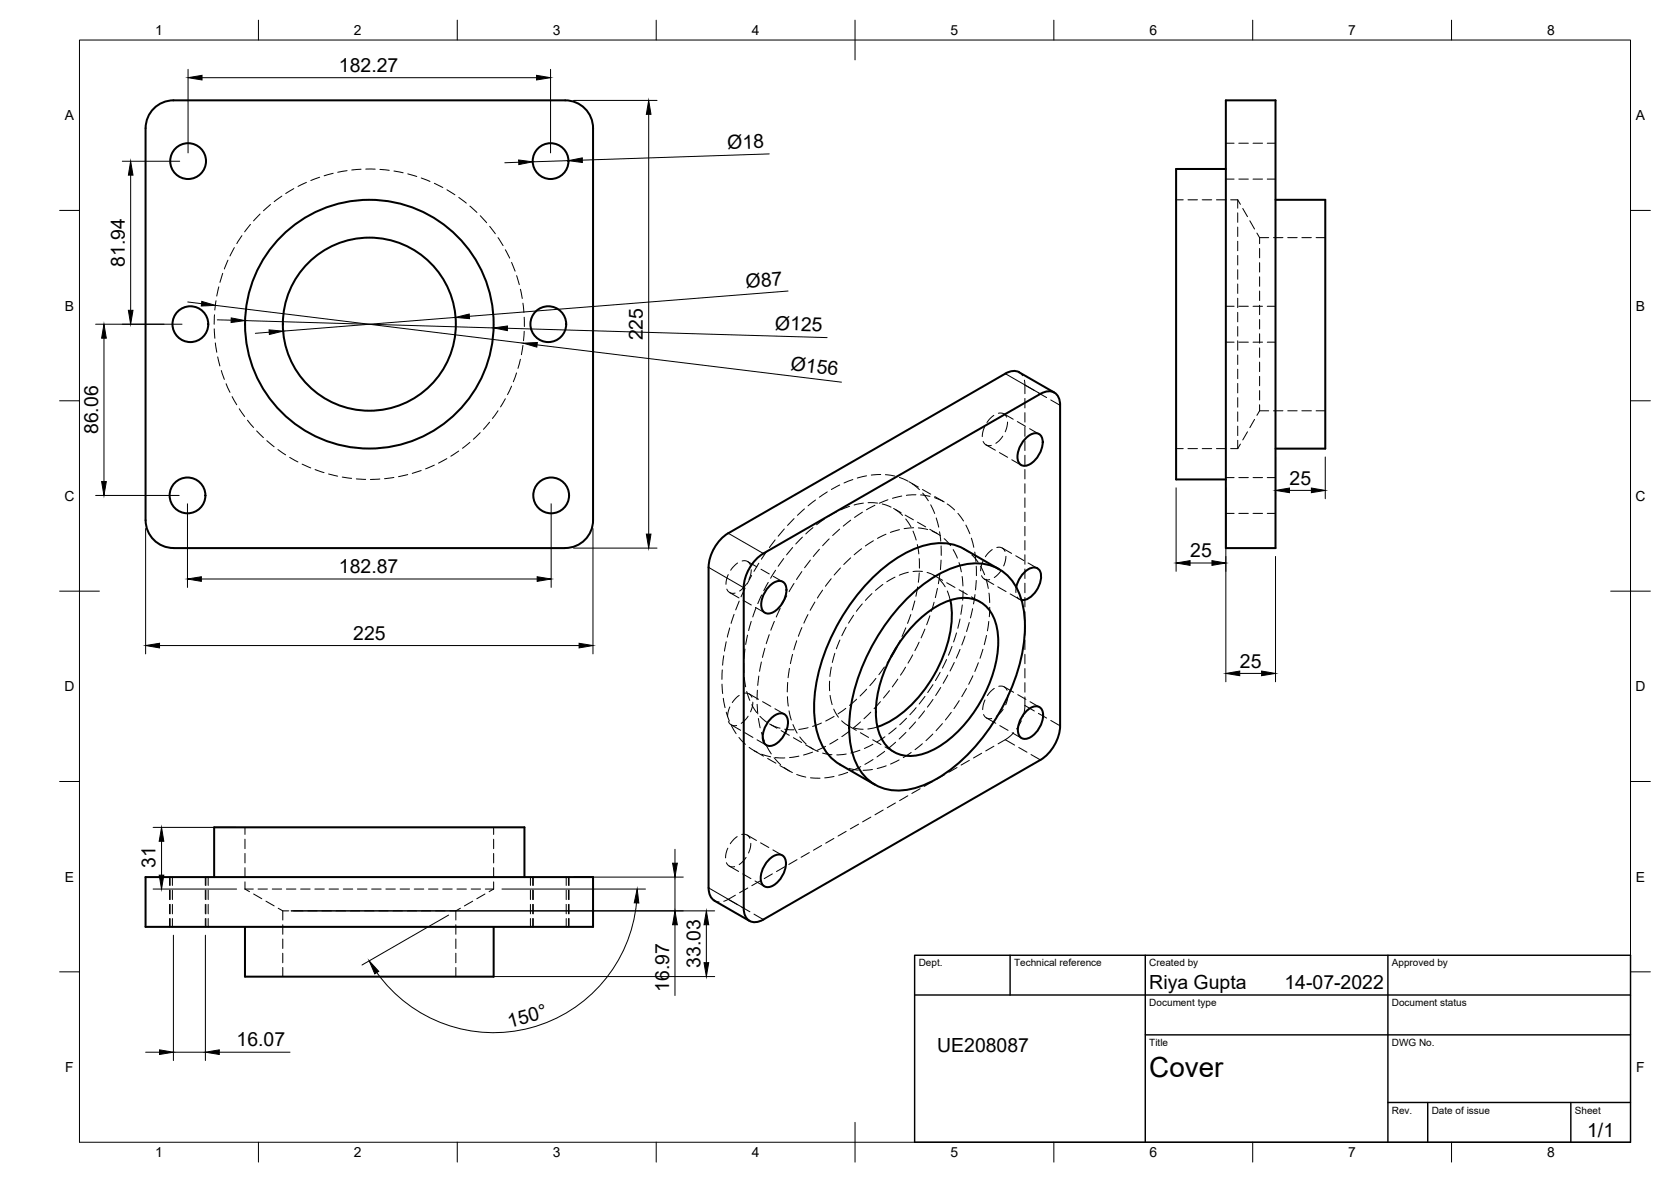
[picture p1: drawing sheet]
<svg xmlns="http://www.w3.org/2000/svg" width="420mm" height="297mm" viewBox="0 0 420 297" stroke-linecap="round" stroke-linejoin="round" font-family="sans-serif">
<!-- layer: Hidden -->
<g fill="none" stroke="#000" stroke-width=".25">
<path d="M308.2 36h2.1M311.5 36h2.4M315.1 36h2.4M318.6 36h2.1M60.8 59.2l-1.3 2M63 56.4l-1.5 1.9M65.4 53.8l-1.6 1.7M68 51.4l-1.7 1.6M70.9 49.3l-2 1.4M73.9 47.4l-2.1 1.2M77 45.8l-2.1 1M80.4 44.5l-2.3 .9"/>
<path d="M83.8 43.5l-2.3 .7M87.3 42.9l-2.4 .4M90.8 42.5l-2.4 .2M92 42.5h2.3M95.5 42.6l2.4 .2M99.1 43l2.3 .4M102.5 43.7l2.3 .7M105.9 44.7l2.2 .9M109.2 46.1l2.1 1M112.4 47.7l2 1.2M115.4 49.6l1.8 1.4M118.2 51.8l1.7 1.6"/>
<path d="M120.8 54.2l1.6 1.8M123.1 56.9l1.4 1.8M125.2 59.7l1.3 2M295.7 50.2h1.8M298.7 50.2h2.4M302.3 50.2h2.4M305.9 50.2h2.3M308.2 45h2.1M309.4 50.2h1.8M311.2 57.1v2.3M311.2 53.5v2.4M311.2 50.2v2.1"/>
<path d="M311.2 50.2l.7 1.2M311.5 45h2.4M312.5 52.4l1.2 2M314.3 55.5l1.1 2.1M315.1 45h2.4M316 58.6l.7 1.1M316.7 59.7v1.5M316.7 59.7h2.3M318.6 45h2.1M320.2 59.7h2.4M323.8 59.7h2.4M327.3 59.7h2.4"/>
<path d="M330.9 59.7h2.3M53.9 79.1l-.1 2.4M54.3 75.6l-.3 2.3M55 72.1l-.5 2.3M56 68.7l-.7 2.3M57.3 65.4l-.9 2.2M58.9 62.2l-1.1 2.1M127.1 62.8l1 2.1M128.6 65.9l.9 2.2M129.9 69.3l.7 2.2M130.9 72.7l.4 2.3M131.5 76.2l.2 2.3"/>
<path d="M131.8 79.7v2.4M308.2 77h2.1M311.2 78.5v2.4M311.2 74.9v2.4M311.2 71.4v2.3M311.2 67.8v2.4M311.2 64.2v2.4M311.2 60.6v2.4M311.5 77h2.4M315.1 77h2.4M316.7 76.7v2.4M316.7 73.1v2.4"/>
<path d="M316.7 69.6v2.4M316.7 66v2.4M316.7 62.4v2.4M318.6 77h2.1M53.9 82.6l.1 2.4M54.1 86.2l.4 2.3M54.7 89.7l.6 2.3M55.6 93.1l.8 2.2M56.9 96.4l.9 2.2M58.4 99.7l1.1 2M128.6 97l-1 2.2M129.9 93.7l-.8 2.2"/>
<path d="M130.9 90.3l-.7 2.3M131.5 86.8l-.4 2.3M131.8 83.3l-.2 2.3M256.3 93.6l.8 .8M257.6 95.5l.1 3.4M308.2 86h2.1M311.2 99.9v2.4M311.2 96.4v2.3M311.2 92.8v2.4M311.2 89.2v2.4M311.2 85.6v2.4M311.2 82.1v2.4"/>
<path d="M311.5 86h2.4M315.1 86h2.4M316.7 98.2v2.3M316.7 94.6v2.4M316.7 91v2.4M316.7 87.4v2.4M316.7 83.9v2.3M316.7 80.3v2.4M318.6 86h2.1M60.2 102.7l1.3 2M62.2 105.6l1.6 1.8M64.5 108.3l1.7 1.7"/>
<path d="M67.1 110.8l1.8 1.5M69.9 113l1.9 1.3M72.8 114.9l2.1 1.2M76 116.6l2.1 1M79.2 118l2.3 .8M82.6 119.1l2.3 .6M86.1 119.9l2.3 .3M99 120l-2.3 .3M102.5 119.3l-2.3 .5M105.9 118.2l-2.2 .8M109.2 116.9l-2.2 .9M112.4 115.3l-2.1 1.1"/>
<path d="M115.3 113.4l-1.9 1.2M118.2 111.2l-1.9 1.5M120.7 108.7l-1.7 1.7M123.1 106.1l-1.5 1.8M125.2 103.2l-1.4 2M127.1 100.2l-1.2 2.1M217.9 119.6l-2.3 .5M221.4 119.2l-2.3 .2M222.6 119.3l2.4 .3M226.1 120l2.2 .9M247.2 110.9a1.65 1.65 0 0 0 2.1 1M247.6 107.3l-.5 1.4-.1 1"/>
<path d="M247.9 111.8l2.4 1.3M249.9 104.4l-1.7 1.8M251 103.9a1.66 1.66 0 0 1 2.1 .9M251.3 113.7l2.1 1.2M252.1 109.6l-.9 1.2-.8 .6M252.4 104l2.4 1.4M253.3 106.1l-.5 2.4M254.4 115.5l2.4 1.4M255.8 105.9l2.1 1.2M257.7 100.1v2.4M257.7 103.7v2.4M257.7 107.3v2.4"/>
<path d="M257.7 110.8v2.4M257.7 114.4v2.4M257.7 118v2.4M258.9 107.7l2.3 1.4M295.7 112.7h1.8M298.7 112.7h2.4M302.3 112.7h2.4M305.9 112.7h2.3M309.4 112.7h1.8M311.2 110.6v2.1M311.2 107.1v2.4M311.2 103.5v2.4"/>
<path d="M311.9 111.6l-.7 1.1M313.7 108.5l-1.2 2.1M315.4 105.4l-1.1 2.1M316.7 101.7v1.5M316.7 103.2h2.3M316.7 103.2l-.7 1.2M320.2 103.2h2.4M323.8 103.2h2.4M327.3 103.2h2.4M330.9 103.2h2.3M89.6 120.3l2.3 .2M95.5 120.4l-2.4 .1"/>
<path d="M192.8 138.6l-1.3 1.9M194.9 135.7l-1.4 1.9M197.2 132.9l-1.5 1.9M199.3 137.6l-1.5 1.8M199.7 130.3l-1.7 1.7M201.8 135l-1.7 1.7M202.3 127.9l-1.8 1.6M204.4 132.6l-1.8 1.6M205.1 125.7l-1.9 1.4M206 138l-1.5 1.9M207.3 130.5l-2 1.4M208 123.6l-2 1.4"/>
<path d="M208.5 135.4l-1.7 1.7M210.3 128.6l-2 1.2M211.1 133l-1.7 1.6M211.1 121.9l-2.1 1.1M213.6 127.2l-2.2 .9M213.9 130.7l-1.9 1.5M214.4 120.5l-2.2 .9M216.6 137.9l-1.8 1.5M216.9 128.7l-2 1.3M217.1 126.4l-2.3 .5M218.3 126.3l2.3 .1M219.6 135.9l-2 1.3"/>
<path d="M220 127l-2.1 1.1M221.8 126.6l2.2 .9M222.8 134.2l-2.2 1.1M223.3 125.6l-2.2 .9M224.7 127.8l1.9 1M225.1 128l1.8 1.5M226.2 133.1l-2.3 .7M226.7 124.7l-2.3 .5M227.6 129.4l2.1 1.2M227.7 130.4l1.3 2M228.6 121.1l2.3 1.3M229.3 121.5l1.9 1.5"/>
<path d="M229.6 133.5l.8 2.2M229.7 132.6l-2.4 .2M230.3 124.3l-2.4 .2M230.7 136.8l.3 2.4M230.7 131.2l2 1.2M230.9 132.7l2.4 .4M231.5 124.4l2.3 .3M231.9 123l2.1 1.2M232 123.9l1.4 1.9M233.8 133l1.8 1.1M234 126.9l1 2.1M234.4 133.5l2.1 1.1"/>
<path d="M235 125.1l2.2 .9M235 124.8l2.4 1.3M235.4 130.2l.6 2.3M236.2 133.6l.3 2.4M236.6 137.2l.1 2.4M237.4 135.4l1.6 1.7M238.2 126.6l1.8 1.6M239.7 138.1l1 2.2M240.9 129l1.4 1.9M242.4 138l1.1 .7M242.9 132l1 2.1M244.2 135.2l.7 2.3"/>
<path d="M244.4 139.5l1.5 1.8M245.1 138.7l.3 2.4M249.5 138.1l-1.7 1.8M250.6 137.6a1.62 1.62 0 0 1 2.1 1M252 137.7l2.4 1.4M252.9 139.8l-.1 1.1-.5 1.3M255.4 139.7l2.1 1.2M257.7 121.6v2.3M257.7 125.1v2.4M257.7 128.7v2.4M257.7 132.3v2.3M257.7 135.9v2.3"/>
<path d="M257.7 139.4v2.4M308.2 129h2.1M308.2 120h2.1M311.5 129h2.4M311.5 120h2.4M315.1 129h2.4M315.1 120h2.4M318.6 129h2.1M318.6 120h2.1M182.8 148a1.66 1.66 0 0 0 2 1M183.1 144.4l-.5 1.4-.1 1M183.5 157.8l-.6 2.3"/>
<path d="M183.5 148.9l2.3 1.4M184.6 154.4l-.8 2.3M185.5 141.5l-1.8 1.8M185.9 151.1l-.9 2.2M186.6 141a1.59 1.59 0 0 1 2.1 1M186.9 150.9l2 1.1M187.3 147.8l-1 2.2M187.7 146.7l-1.7 1.8M188 159.6l-.5 2.4M188 141.1l2.3 1.4M188.9 156.2l-.7 2.3M188.9 143.2l-.1 1-.5 1.4"/>
<path d="M189 144.6l-1.1 2.1M189.9 152.6l2.4 1.4M190.1 152.8l-.8 2.2M190.8 141.5l-1.2 2.1M191.3 143.1l2.1 1.1M191.5 149.5l-1 2.2M193.2 146.4l-1.2 2M193.4 159.5l-.7 2.3M194.4 144.8l2.4 1.4M194.7 156.2l-.9 2.2M195 143.3l-1.2 2M196.2 152.9l-1 2.2"/>
<path d="M197.1 140.4l-1.4 1.9M197.8 149.7l-1.1 2.1M199.6 146.6l-1.2 2.1M201.6 143.6l-1.3 2M201.6 157.7l-.9 2.2M203.2 154.4l-1.1 2.2M203.8 140.8l-1.5 1.9M204.9 151.3l-1.2 2.1M206.8 148.3l-1.3 2M209 145.4l-1.5 1.9M211.3 142.7l-1.6 1.8M212.7 157.6l-1 2.2"/>
<path d="M213.9 140.2l-1.7 1.7M214.6 154.6l-1.3 2M216.8 151.8l-1.5 1.8M219.2 149.2l-1.6 1.7M222 146.9l-1.9 1.5M225 145l-2 1.2M227.8 157.8l-1 2.1M228.4 143.8l-2.3 .8M229 154.4l-.8 2.3M230 151l-.6 2.3M230.7 147.5l-.4 2.3M231.1 140.4l.1 2.4"/>
<path d="M231.1 144l-.2 2.3M231.9 143.6h-2.3M232.6 158.1l-1 2.2M233.1 143.9l2.1 1M233.8 154.8l-.8 2.2M234.8 144.6l2.2 1.2M234.9 151.3l-.7 2.3M235.7 147.9l-.5 2.3M236.2 145.6l1.5 1.9M236.3 144.3l-.4 2.4M236.6 140.8l-.1 2.4M238 146.4l2.1 1.2"/>
<path d="M238.2 148.5l.7 2.3M240.5 159.1l-.7 2.2M241.1 141.4l.6 2.3M241.2 148.2l2 1.2M241.4 155.6l-.6 2.3M241.9 144.9l.2 2.4M242 152l-.4 2.4M242.1 148.4v2.4M242.7 159.9l-.9 2.2M243.7 156.4l-.7 2.3M244.2 150l2.3 1.3M244.6 153l-.6 2.3"/>
<path d="M245.2 149.4l-.4 2.4M245.5 142.3v2.4M245.5 145.9l-.2 2.3M246.5 142.3l1.1 2.1M246.8 144.7a1.6 1.6 0 0 0 2.1 1M247.2 141l-.5 1.4-.1 1.1M247.5 145.5l2.4 1.4M247.9 145.5l.6 2.4M248.1 159.7l-.6 2.3M248.6 156.2l-.3 2.3M248.7 149l.2 2.4M248.9 152.6l-.1 2.4"/>
<path d="M250.9 147.5l2.1 1.2M251.8 143.3l-1.8 1.8M254 149.3l2.3 1.3M255.5 147.6l-.1 1.3M255.8 150l.4 .5 .6 .3M257.7 143v2.4M257.7 146.6v2.4M257.7 150.1v2.4M257.7 153.7v2.4M257.7 157.3v2.4M258.5 141.5l2.3 1.3M181.5 171.9l.2 2.4"/>
<path d="M181.6 168.3l-.1 2.4M181.9 175.5l.4 2.3M182 164.8l-.3 2.4M182.6 161.3l-.4 2.3M182.6 179l.8 2.2M183.5 177.7l-.5 1.4-.1 1M185.9 174.8l-1.8 1.8M187 174.2a1.65 1.65 0 0 1 2.1 1M187 166.7v2.4M187.1 170.3l.4 2.3M187.3 163.1l-.2 2.4M187.7 173.8l.8 2.2"/>
<path d="M188.1 180l-1.7 1.8M188.4 174.4l2.3 1.3M189 177.1l1.3 2M189.3 176.5l-.1 1-.5 1.4M190.4 177l.1 2.4M190.4 173.4v2.4M190.8 169.9l-.3 2.4M191.4 166.4l-.4 2.3M191.7 176.3l2.1 1.2M192.3 162.9l-.6 2.3M194.8 178.1l2.4 1.4M198 175.1l.2 2.3"/>
<path d="M198.1 171.5l-.1 2.4M198.4 178.6l.6 2.3M198.5 168l-.3 2.3M199.3 164.5l-.6 2.3M200.3 161l-.7 2.3M208.6 171.2v2.4M208.7 174.8l.5 2.3M209 167.6l-.3 2.4M209.6 178.2l1.2 2M209.9 164.2l-.6 2.3M211.2 160.9l-.9 2.2M212.7 178l-2 1.4"/>
<path d="M215.4 175.7l-1.8 1.6M217.9 173.2l-1.6 1.7M218.9 179l-1.7 1.6M220.2 170.5l-1.5 1.8M221.4 176.3l-1.6 1.8M222.4 167.6l-1.4 2M223.6 173.6l-1.5 1.8M224.1 165l-1 1.6M225.7 170.7l-1.3 1.9M226.3 161l-.9 1.7M227.7 167.7l-1.3 2M229.5 164.6l-1.2 2.1"/>
<path d="M230.4 177.8l-1.6 1.8M231.1 161.4l-1.1 2.1M232.5 178.7l-1.5 1.8M232.6 175l-1.5 1.9M234.6 175.8l-1.4 1.9M234.6 172l-1.3 2M236.4 169l-1.2 2M236.5 172.8l-1.2 2M238 165.7l-1 2.2M238.3 169.7l-1.1 2M239.2 179l-1.5 1.9M239.4 162.4l-.9 2.3"/>
<path d="M239.9 166.5l-1 2.1M241.2 176.1l-1.3 2M241.4 163.2l-.9 2.2M243 173l-1.2 2.1M244.6 169.8l-1 2.2M246 166.5l-.9 2.2M247.2 163.2l-.8 2.2M247.3 179.6a1.65 1.65 0 0 0 2.1 1M247.7 175.9l-.5 1.4-.1 1M250 173l-1.7 1.8M251.1 172.5a1.66 1.66 0 0 1 2.1 1M252.2 178.2l-.9 1.2-.8 .6"/>
<path d="M252.5 172.6l2.4 1.4M253.4 174.7l-.5 2.4M255.9 174.6l2.1 1.2M257.7 175.1v2.8l-.5 2.1M257.7 160.9v2.3M257.7 164.4v2.4M257.7 168v2.4M257.7 171.6v2.4M259 176.3l2.3 1.4M183.2 181.3a1.66 1.66 0 0 0 2 1M183.9 182.2l2.3 1.3M183.9 182.3l1.2 2.1"/>
<path d="M185.8 185.3l1.6 1.8M187.3 184.1l2 1.2M188.4 187.8l2 1.2M189.6 188.7l2.4 1.3M190.4 185.9l2.3 1.4M190.7 180.6l.4 2.3M191.1 180l1.8 1.6M191.5 184.1l.7 2.2M191.5 189.5l2.3 .7M192.7 187.4l1.2 2.1M193 190.6l2.1 1.2M193.5 181.9l1.9 1.1"/>
<path d="M193.9 182.1l2.2 .9M194.6 190.4l1.7 1.8M194.9 190.4l2.4 .1M196.1 192.4l2.4 1.3M196.4 183.6l2.1 1.2M197.2 192.9l2 1.2M197.3 183.2l2.4 .2M199.4 182.1l1 2.1M199.5 185.4l2.1 1.2M200.3 194.6l2.3 .7M200.9 190l-2.4 .4M201.1 185.2l1.6 1.8"/>
<path d="M202.6 187.2l1.9 1.1M203.2 182.9l-2.3 .4M203.6 187.7l2.1 1.2M203.8 195.5l2.4 .1M204.3 189l-2.3 .7M206.5 181.7l-2.2 .8M206.8 189.3l2.4 .4M207.6 187.6l-2.2 1M209.7 180l-2.1 1.2M209.7 195.1l-2.3 .4M210.7 185.8l-2.1 1.2M211.2 192.1l1.2 .6"/>
<path d="M211.6 181.1l2 1.4M212.8 189.5l-2.4 .2M213.1 182.3l2.2 1.2M213.1 194.1l-2.2 .7M213.5 193.1l2.3 .4M213.6 183.7l-1.9 1.4M214.7 182.9l2.3 .4M216.2 188.5l-2.3 .7M216.3 184.1l2.1 1.2M216.4 181.4l-1.9 1.6M216.4 192.6l-2.1 1.1M219.4 193.4l-2.4 .2"/>
<path d="M219.4 185.9l2.1 1.2M219.5 187l-2.2 1.1M219.5 190.9l-2 1.2M220.6 182.7l-2.4 .5M222.4 188.8l-1.9 1.4M222.5 185.2l-2 1.2M222.5 187.7l2.3 1.3M222.8 192.5l-2.2 .6M225.2 186.5l-1.8 1.6M225.3 182.9l-1.8 1.5M226.1 191l-2.2 1M227.8 184.1l-1.7 1.6"/>
<path d="M227.9 180.5l-1.7 1.6M228.3 200l-2.1 1.2M229.1 189.1l-2 1.3M230.2 181.4l-1.6 1.8M231.4 198.2l-2.1 1.2M231.9 186.9l-1.8 1.5M234.4 196.4l-2 1.2M234.5 184.5l-1.7 1.6M237 181.8l-1.6 1.8M237.5 194.7l-2 1.1M240.6 192.9l-2 1.2M243.7 191.1l-2 1.2"/>
<path d="M246.8 189.3l-2 1.2M248 180.4l2.4 1.4M249.9 187.5l-2 1.2M251.4 182.4l2.1 1.1M254.5 184.2l2.4 1.3M254.9 184.1l-1.6 1.5-2.3 1.3M256.8 181.1l-1.2 2.1M61.6 207.9v1.8M61.6 210.9v2.4M61.6 214.5v2.4M61.6 218v2.4M124.1 207.9v1.8"/>
<path d="M124.1 210.9v2.4M124.1 214.5v2.4M124.1 218v2.4M182.6 216.8a1.66 1.66 0 0 0 2.1 1M183 213.2l-.5 1.3-.1 1.1M183.4 217.6l2.3 1.4M185.4 210.2l-1.8 1.8M186.5 209.7a1.62 1.62 0 0 1 2.1 1M186.8 219.6l2 1.2M187.6 215.5l-1.7 1.8M187.9 209.9l2.3 1.3M188.8 211.9l-.1 1.1-.5 1.4"/>
<path d="M191.2 211.8l2.1 1.2M194.2 219.6l-2 1.2M194.3 213.6l2.4 1.3M197.3 217.8l-2.1 1.2M200.4 216l-2.1 1.2M203.5 214.3l-2.1 1.1M206.6 212.5l-2.1 1.2M209.7 210.7l-2.1 1.2M212.8 208.9l-2.1 1.2M215.9 207.1l-2.1 1.2M219 205.3l-2.1 1.2M222.1 203.6l-2.1 1.2"/>
<path d="M225.1 201.8l-2 1.2M42.6 220.4v2.1M42.6 223.7v2.4M42.6 227.3v2.3M42.6 230.8v2.1M42.8 220.4v2.1M42.8 223.7v2.4M42.8 227.3v2.3M42.8 230.8v2.1M43.3 220.4v2.1M43.3 223.7v2.4M43.3 227.3v2.3"/>
<path d="M43.3 230.8v2.1M51.6 220.4v2.1M51.6 223.7v2.4M51.6 227.3v2.3M51.6 230.8v2.1M51.8 220.4v2.1M51.8 223.7v2.4M51.8 227.3v2.3M51.8 230.8v2.1M52.3 220.4v2.1M52.3 223.7v2.4M52.3 227.3v2.3"/>
<path d="M52.3 230.8v2.1M61.6 223.4h2.1M61.6 223.4l1.1 .7M61.6 221.6v1.8M63.8 224.7l2 1.2M64.9 223.4h2.3M66.9 226.5l2 1.2M68.5 223.4h2.3M70 228.2l1.1 .7M71.1 228.9h1.5M71.1 228.9v2.3M71.1 232.4v2.4"/>
<path d="M71.1 236v2.4M71.1 239.6v2.3M72 223.4h2.4M73.8 228.9h2.4M75.6 223.4h2.4M77.4 228.9h2.4M79.2 223.4h2.4M80.9 228.9h2.4M82.7 223.4h2.4M84.5 228.9h2.4M86.3 223.4h2.4M88.1 228.9h2.4"/>
<path d="M89.9 223.4h2.4M91.7 228.9h2.3M93.5 223.4h2.3M95.2 228.9h2.4M97 223.4h2.4M98.8 228.9h2.4M100.6 223.4h2.4M102.4 228.9h2.4M104.2 223.4h2.4M106 228.9h2.3M107.7 223.4h2.4M109.5 228.9h2.4"/>
<path d="M111.3 223.4h2.4M113.1 228.9h1.5M114.6 228.9v2.3M114.6 232.4v2.4M114.6 236v2.4M114.6 239.6v2.3M114.9 223.4h2.4M115.8 228.2l-1.2 .7M118.5 223.4h2.3M118.9 226.5l-2.1 1.2M121.9 224.7l-2 1.2M122 223.4h2.1"/>
<path d="M124.1 223.4l-1.1 .7M124.1 221.6v1.8M133.4 220.4v2.1M133.4 223.7v2.4M133.4 227.3v2.3M133.4 230.8v2.1M133.9 220.4v2.1M133.9 223.7v2.4M133.9 227.3v2.3M133.9 230.8v2.1M134.1 220.4v2.1M134.1 223.7v2.4"/>
<path d="M134.1 227.3v2.3M134.1 230.8v2.1M142.4 220.4v2.1M142.4 223.7v2.4M142.4 227.3v2.3M142.4 230.8v2.1M142.9 220.4v2.1M142.9 223.7v2.4M142.9 227.3v2.3M142.9 230.8v2.1M143.1 220.4v2.1M143.1 223.7v2.4"/>
<path d="M143.1 227.3v2.3M143.1 230.8v2.1M179.6 226.3l1.2 .4M184.9 225l-2.9 1.5M188 223.2l-2.1 1.2M189.8 221.4l2.4 1.3M191.1 221.4l-2.1 1.2M71.1 243.1v2.3M114.6 243.1v2.3"/>
</g>
<!-- layer: Visible -->
<g fill="none" stroke="#000" stroke-width=".51">
<path d="M36.6 32.2v98.5M36.6 32.2a7 7 0 0 1 7-7h98.5a7 7 0 0 1 7 7M149.1 32.2v98.5a7 7 0 0 1-7 7h-98.5a7 7 0 0 1-7-7M308.2 25.2h12.5v112.5h-12.5zM308.2 42.5h-12.5v78h12.5M320.7 50.2h12.5v62.5h-12.5M265.1 98.6l-8.8-5.1a3.5 3.5 0 0 0-3.5 .4l-69.7 40.1a10.9 10.9 0 0 0-4.9 8.6v80.5M257.8 110.3a3 3 0 0 1 3.5-1.2 3.1 3.1 0 0 1 .6 3.6 6 6 0 0 1-4.1 4.4 1.89 1.89 0 0 1-2-2.3 7.1 7.1 0 0 1 2-4.5zM266.6 101.9v80.5M266.6 101.9a2.98 2.98 0 0 0-3.3-3.5l-1.7 .6-69.7 40.1M191.9 139.1a10.9 10.9 0 0 0-4.9 8.6v80.5M193.3 147.4a3 3 0 0 1 3.5-1.2 3.1 3.1 0 0 1 .7 3.6 6 6 0 0 1-4.2 4.4 1.89 1.89 0 0 1-1.9-2.3 7.1 7.1 0 0 1 1.9-4.5z"/>
<path d="M227.4 151.1a30.7 30.7 0 0 1 15.5-9.3 11.5 11.5 0 0 1 13.6 7.8 29.8 29.8 0 0 1-.4 18.2 50.4 50.4 0 0 1-18.8 26.8 19.3 19.3 0 0 1-13.9 3.9 11.8 11.8 0 0 1-9.2-9.6 36.1 36.1 0 0 1 3.2-22.8 52.8 52.8 0 0 1 10-15zM230.2 156.5a19.7 19.7 0 0 1 11.4-6.2 8 8 0 0 1 8.7 6.1 24.9 24.9 0 0 1-2.1 16.7 31.6 31.6 0 0 1-14.2 15.6 9.5 9.5 0 0 1-10.3-.4 11.4 11.4 0 0 1-3.5-9.3 34.3 34.3 0 0 1 10-22.5zM239 150.8a28.1 28.1 0 0 1-4.1 18.9 28.1 28.1 0 0 1-14.3 13M251.2 143.1l-8.8-5.1a13.9 13.9 0 0 0-12.3-.1 41.7 41.7 0 0 0-19 18.1 41.7 41.7 0 0 0-6.1 25.6 13.9 13.9 0 0 0 6.2 10.5l8.8 5.1M255.5 147.6a6.5 6.5 0 0 1 4.1-5 1.84 1.84 0 0 1 2.2 2.3 6.4 6.4 0 0 1-4.4 5.9h-.6M225.4 162.7l-1.3 2.3M257.9 178.9a3 3 0 0 1 3.5-1.2 3.1 3.1 0 0 1 .6 3.6 6 6 0 0 1-4.1 4.4 1.89 1.89 0 0 1-2-2.3 7.1 7.1 0 0 1 2-4.5zM193.7 180.7a3 3 0 0 1 3.5-1.2 3.1 3.1 0 0 1 .7 3.6 6 6 0 0 1-4.2 4.4 1.89 1.89 0 0 1-1.9-2.3 7.1 7.1 0 0 1 1.9-4.5zM266.6 182.4a10.9 10.9 0 0 1-5 8.6l-69.7 40.1M193.2 216.2a3 3 0 0 1 3.5-1.3 3.1 3.1 0 0 1 .7 3.7 6 6 0 0 1-4.2 4.3 1.89 1.89 0 0 1-1.9-2.2 7.1 7.1 0 0 1 1.9-4.5zM36.6 220.4h112.5v12.5h-112.5zM53.8 220.4v-12.5h78.1v12.5"/>
<path d="M61.6 232.9v12.5h62.5v-12.5M178.2 223.1a3.5 3.5 0 0 0 1.4 3.2M179.6 226.3l8.8 5.1M187 228.2a2.98 2.98 0 0 0 3.2 3.5l1.8-.6"/>
<circle cx="47.3" cy="40.5" r="4.5"/>
<circle cx="138.4" cy="40.5" r="4.5"/>
<circle cx="47.9" cy="81.5" r="4.5"/>
<circle cx="92.9" cy="81.5" r="21.8"/>
<circle cx="92.9" cy="81.5" r="31.3"/>
<circle cx="137.9" cy="81.5" r="4.5"/>
<circle cx="47.1" cy="124.5" r="4.5"/>
<circle cx="138.6" cy="124.5" r="4.5"/>
</g>
<!-- layer: Visible Narrow -->
<path d="M252.8 93.9l8.8 5.1M183.1 134l8.8 5.1M178.2 142.6l8.8 5.1M178.2 223.1l8.8 5.1" fill="none" stroke="#000" stroke-width=".25"/>
<!-- layer: Hidden Narrow -->
<path d="M257.7 96.8l2.4 1.3M261.1 98.7l2.1 1.2M264.2 100.5l2.4 1.4M257.7 177.3l2.4 1.4M261.1 179.3l2.1 1.2M252.8 185.9l2.3 1.3M256.2 187.8l2 1.2M259.2 189.6l2.4 1.4M264.2 181l2.4 1.4M183.1 226l2.4 1.4M186.5 228l2.1 1.1M189.6 229.7l2.3 1.4" fill="none" stroke="#000" stroke-width=".25"/>
<!-- layer: Border -->
<g fill="none" stroke="#000" stroke-width=".25">
<path d="M20 10.1h390v276.9h-390zM65 5.1v5M115 5.1v5M165 5.1v5M215 5.1v10M265 5.1v5M315 5.1v5M365 5.1v5M15 52.9h5M410 52.9h5M15 100.7h5M410 100.7h5"/>
<path d="M15 148.6h10M405 148.6h10M15 196.4h5M410 196.4h5M15 244.2h5M410 244.2h5M65 287v5M115 287v5M165 287v5M215 282.1v9.9M265 287v5M315 287v5"/>
<path d="M365 287v5"/>
</g>
<!-- layer: TitleBlock -->
<path d="M230 240.1h180v46.9h-180zM230 250h180M254 240.1v9.9M288 240.1v46.9M349 240.1v46.9M288 260.1h122M349 277.1h61M359 277.1v9.9M395 277.1v9.9" fill="none" stroke="#000" stroke-width=".36"/>
<!-- layer: Dimensions -->
<g fill="none" stroke="#000" stroke-width=".25">
<path d="M47.3 17.4v21M50.8 19.5h84.1M138.4 17.4v21M144.2 25.2h21M163.1 28.7v105.5M193.4 38.7l-47 1.5M30.8 40.5h14.4M32.9 44v34M130.4 40.8l-3.5 .1M142.9 40.4l-9 .3M47.2 75.9l3.5 .4M54.1 76.7l77.5 9.5"/>
<path d="M114.5 79.8l-43.3 3.4M198.1 73.1l-80.1 6.4M24 81.5h21.8M26.1 85v36M54.6 80.4l3.5 .1M61.6 80.6l62.5 1.8M67.7 83.5l-3.5 .3M127.6 82.5l80.4 2.3M135 86.7l76.6 9.3M320.7 114.8v10.5M333.2 114.8v10.5M24 124.5h21"/>
<path d="M36.6 132.8v31.5M47.1 126.6v21M138.6 126.6v21M144.2 137.7h21M149.1 132.8v31.5M295.7 122.6v21M308.2 122.6v48.7M320.7 139.8v31.5M324.2 123.2h5.5M50.6 145.5h84.5M299.2 141.5h5.5M40.1 162.2h105.5"/>
<path d="M311.7 169.2h5.5M38.5 207.9h21M40.6 211.4v8.5M169.7 213.4v3.5M38.5 223.4h21M43.6 235v31.5M51.6 235v31.5M73.2 228.9h106.5M112.8 230l-21.8 12.5M126.2 223.4h36.1M144.2 220.4h27.6M160 226.9a36.1 36.1 0 0 1-26.5 31.4 36.1 36.1 0 0 1-38.8-13.9"/>
<path d="M169.7 220.4v8.5M169.7 232.4v17.8M177.6 232.4v9.5M73.2 245.4h106.5M36.6 264.4h3.5M43.6 264.4h8M55.1 264.4h17.8"/>
</g>
<g fill="#000" stroke="#000" stroke-width=".25">
<path d="M47.3 19.5l3.5-.6v1.2zM134.9 18.9l3.5 .6-3.5 .6zM142.9 40.4l3.5-.7v1.1zM163.1 25.2l.6 3.5h-1.2zM32.9 40.5l.5 3.5h-1.1zM130.4 40.2l3.5 .5-3.4 .7zM32.3 78h1.1l-.5 3.5zM50.7 75.7l3.4 1-3.5 .2zM58.1 79.9l3.5 .7-3.5 .5zM114.5 79.8l3.5-.9 .1 1.2zM26.1 81.5l.6 3.5h-1.2zM67.6 82.9l3.6 .3-3.5 .9z"/>
<path d="M124.1 82.4l3.5-.5v1.2zM131.6 86.2l3.5-.1-.1 1.1zM25.5 121h1.2l-.6 3.5zM162.5 134.2h1.2l-.6 3.5zM320.7 123.2l3.5-.6v1.2zM329.7 122.6l3.5 .6-3.5 .6zM47.1 145.5l3.5-.6v1.2zM135.1 144.9l3.5 .6-3.5 .6zM295.7 141.5l3.5-.6v1.2zM304.7 140.9l3.5 .6-3.5 .6zM36.6 162.2l3.5-.5v1.1zM145.6 161.7l3.5 .5-3.5 .6z"/>
<path d="M308.2 169.2l3.5-.6v1.2zM317.2 168.6l3.5 .6-3.5 .6zM40.6 207.9l.6 3.5h-1.2zM40 219.9h1.2l-.6 3.5zM169.1 216.9h1.2l-.6 3.5zM160.2 223.4l.4 3.5h-1.1zM169.7 228.9l.6 3.5h-1.2zM177.6 228.9l.6 3.5h-1.2zM92.8 241.5l2.4 2.6-1 .6zM177 241.9h1.2l-.6 3.5zM40.1 263.8l3.5 .6-3.5 .6zM51.6 264.4l3.5-.6v1.2z"/>
</g>
<text font-size="7" x="289" y="270.6">Cover</text>
<g font-size="4.9">
<text x="85.2" y="18.1">182.27</text>
<text x="182.9" y="37.5" transform="rotate(-2 182.9 37.5)">Ø18</text>
<text x="31.4" y="67.1" transform="rotate(-90 31.4 67.1)">81.94</text>
<text x="187.6" y="72.4" transform="rotate(-4 187.6 72.4)">Ø87</text>
<text x="194.8" y="82.9" transform="rotate(2 194.8 82.9)">Ø125</text>
<text x="161.6" y="85.5" transform="rotate(-90 161.6 85.5)">225</text>
<text x="198.7" y="92.9" transform="rotate(7 198.7 92.9)">Ø156</text>
<text x="24.7" y="109.1" transform="rotate(-90 24.7 109.1)">86.06</text>
<text x="324.3" y="121.8">25</text>
<text x="299.3" y="140">25</text>
<text x="85.2" y="144">182.87</text>
<text x="88.8" y="160.8">225</text>
<text x="311.8" y="167.8">25</text>
<text x="39.1" y="218" transform="rotate(-90 39.1 218)">31</text>
<text x="176.1" y="243.3" transform="rotate(-90 176.1 243.3)">33.03</text>
<text x="168.3" y="249.3" transform="rotate(-90 168.3 249.3)">16.97</text>
<text x="289" y="248.5">Riya Gupta</text>
<text x="323" y="248.5">14-07-2022</text>
<text x="59.5" y="263">16.07</text>
<text x="128.1" y="258.2" transform="rotate(-15 128.1 258.2)">150°</text>
<text x="235.6" y="264.4">UE208087</text>
<text x="399.1" y="285.7">1/1</text>
</g>
<g font-size="3.5">
<text x="39" y="8.8">1</text>
<text x="89" y="8.8">2</text>
<text x="139" y="8.8">3</text>
<text x="189" y="8.8">4</text>
<text x="239" y="8.8">5</text>
<text x="289" y="8.8">6</text>
<text x="339" y="8.8">7</text>
<text x="389" y="8.8">8</text>
<text x="16.3" y="30.2">A</text>
<text x="411.3" y="30.2">A</text>
<text x="16.3" y="78">B</text>
<text x="411.3" y="78">B</text>
<text x="16.2" y="125.9">C</text>
<text x="411.2" y="125.9">C</text>
<text x="16.2" y="173.7">D</text>
<text x="411.2" y="173.7">D</text>
<text x="16.3" y="221.6">E</text>
<text x="411.3" y="221.6">E</text>
<text x="16.4" y="269.4">F</text>
<text x="411.4" y="269.4">F</text>
<text x="39" y="290.8">1</text>
<text x="89" y="290.8">2</text>
<text x="139" y="290.8">3</text>
<text x="189" y="290.8">4</text>
<text x="239" y="290.8">5</text>
<text x="289" y="290.8">6</text>
<text x="339" y="290.8">7</text>
<text x="389" y="290.8">8</text>
</g>
<g font-size="2.5">
<text x="231" y="242.9">Dept.</text>
<text x="255" y="242.9">Technical reference</text>
<text x="289" y="242.9">Created by</text>
<text x="350" y="242.9">Approved by</text>
<text x="289" y="252.8">Document type</text>
<text x="350" y="252.8">Document status</text>
<text x="289" y="262.9">Title</text>
<text x="350" y="262.9">DWG No.</text>
<text x="350" y="279.9">Rev.</text>
<text x="360" y="279.9">Date of issue</text>
<text x="396" y="279.9">Sheet</text>
</g>
</svg>
